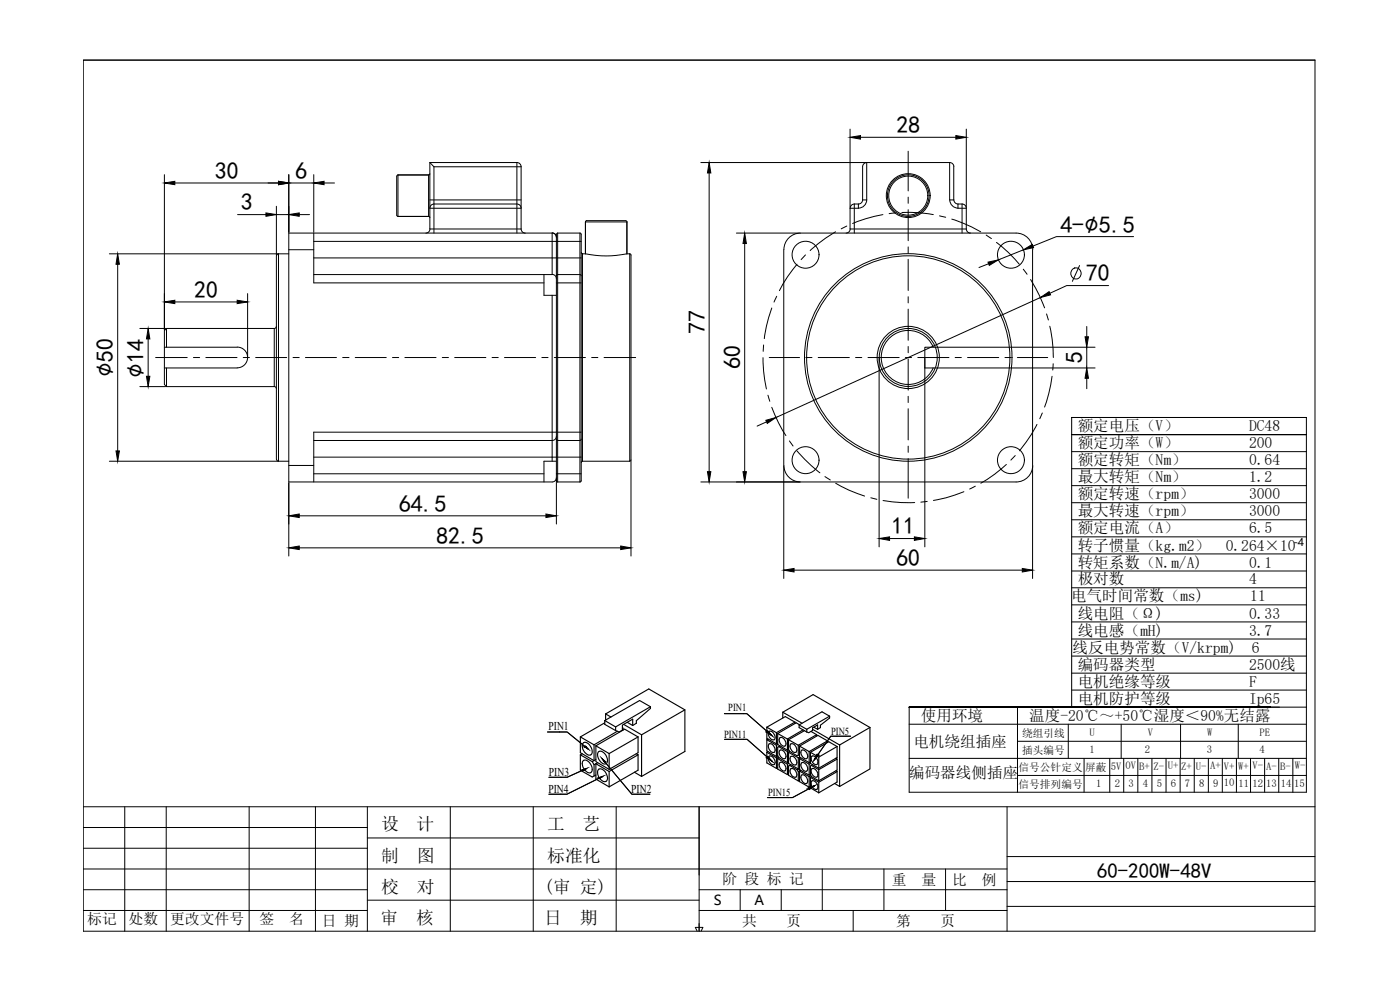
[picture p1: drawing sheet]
<svg xmlns="http://www.w3.org/2000/svg" width="420mm" height="297mm" viewBox="0 0 420 297" stroke-linecap="round" stroke-linejoin="round" font-family="sans-serif">
<!-- layer: 0 -->
<g fill="none" stroke="#000" stroke-width=".3">
<path d="M255.1 38.7v23.5M290 38.7v23.5M49.3 52.4v46.5M52.5 54.9h31.1M86.7 52.4v17.3M86.7 54.9h7.5M94.2 52.4v17.3M97.3 54.9h3.1M119.1 52.9v11.7l.4 .3M119.4 52.5v12.4M119.4 52.5h9.2v12.4h-9.2M119.5 52.5l-.4 .4"/>
<path d="M129 48.8v19.9h27.4v-18.7M129 60h27.4M129 48.8h26.1M129 52.1l-.4 .4M129 48.8l1.2 1.2M130.2 50v19.9M130.2 50h26.2M155.1 48.8v21.1M155.1 48.8a1.25 1.25 0 0 1 1.3 1.2M210.3 48.8h49.6M212.8 51.9v89.6M258.2 41.2h28.7"/>
<path d="M258.9 60a1.25 1.25 0 0 1-1.3 1.2M259.4 49l.7-.2v11.2h-1.2v-10zM260.1 60a2.48 2.48 0 0 1-2.5 2.4M260.1 48.8h24.9M285 48.8v11.2h1.2v-10M285 48.8a1.25 1.25 0 0 1 1.3 1.2M285 60a2.48 2.48 0 0 0 2.5 2.4M286.3 60a1.25 1.25 0 0 0 1.2 1.2M32.8 76.2h50.5M35.3 79.3v56M71.3 64.4h8.5M82.9 64.4h3.8"/>
<path d="M82.9 61.9v14.6M82.9 76.8v61M83 76.8l.2-.5 .4-.1v62.2l-.4-.2-.2-.4M86.7 74.9h7.5M89.8 64.4h3.1M94.2 69.9v15h69.1M94.2 72.4h71.5M94.2 77.4h71.5M128.6 64.9l.4 .4M129 68.7a1.25 1.25 0 0 1-1.2 1.2M129.5 61.5l.8-.3h24.8a1.25 1.25 0 0 1 1.3 1.3h-27.4zM156.4 68.7a1.25 1.25 0 0 0 1.2 1.2"/>
<path d="M165.7 69.9h-79v74.7h79a1.25 1.25 0 0 0 1.3-1.2M165.7 69.9v12.5h-71.5M165.7 69.9a1.25 1.25 0 0 1 1.3 1.2M167 72.4h7.4M167 77.4h7.4M167.4 69.9h6.6M167.4 69.9v74.7M167.4 69.9l-.4 .4v86.9M174 69.9v74.7M174.1 69.9l.3 .4v74l-.3 .3M174.5 75.8l.3 .3M174.8 76.2v62.2l-.3 .3"/>
<path d="M175.7 76.2v-9.6h12.4v9.6M176 66.2h11.8l.3 .4M176.1 66.2l-.4 .4M189 76.2l.4 .3v61.5l-.4 .3zM221 69.9h19M223.5 73.1v68.4M235.2 74.9v64.8M255.2 68.7a1.25 1.25 0 0 1-1.3 1.2M256.4 61.2h1.2M256.4 61.2v8.7M256.4 61.2a1.25 1.25 0 0 0-1.2 1.3M257.6 61.2v1.3h-2.5v6.2h34.9v-6.2"/>
<path d="M287.5 61.2v1.3h2.5M287.5 61.2h1.2v8.7M288.7 61.2a1.25 1.25 0 0 1 1.3 1.3M290 68.7a1.25 1.25 0 0 0 1.2 1.2M296.7 79.1l-2.9 1.2M304.9 69.9h-64.7a5 5 0 0 0-4.9 5M305 69.9a5 5 0 0 1 4.9 5M307.1 75l-7.5 3M309.9 74.9v64.8M324 79.7l-2.2 4.7M340.2 71h-23.2l-7 2.8M42 98.6h7.7"/>
<path d="M52.5 90.6h18.7M74.3 88.1v18.9M82.9 97.9l-.1 .5-.5 .2v17.4l.5 .2 .1 .4M163.3 82.4v6.2h3.7M165.7 88.6v49.8M165.7 82.3a1.25 1.25 0 0 1 1.3 1.3M167 84.9h7.4M167 82.7l.4-.3h6.6l.4 .3M312.2 89.3l-79.3 36M326.2 98v3M332.7 85.7h-12.6l-5 2.3M42 116h7.7"/>
<path d="M44.5 101.7v11.2M49.3 104.2h21.9M49.3 110.4h21.9M50 104.2v-5.6l-.7 .6v16.2l.7 .6v-5.6M71.2 104.1a3.1 3.1 0 0 1 3.1 3.2 3.1 3.1 0 0 1-3.1 3.1M263.8 107.5v56.6M277.6 107.5v56.6M280.1 104.1a8.1 8.1 0 0 0-12.5-3.3 8.1 8.1 0 0 0 0 12.9 8.1 8.1 0 0 0 12.5-3.3M280.7 104.2h-3.1v6.2h3.1M280.9 110.4h47.7M280.9 104.2h47.7M326.2 104.2v6.2"/>
<path d="M326.2 113.5v3.1M32.8 138.4h50.5M86.7 139.7h7.5M94.2 132.2h71.5M94.2 137.2h71.5M165.7 129.7h-71.5v14.9M167 138.4h-3.7v6.2M167 137.2h7.4M167 129.7h7.4M167 131.8l.4 .3M167.4 132.2h6.6M174.4 131.8l-.3 .3"/>
<path d="M189.4 138.3v28.5M230.1 126.6l-2.9 1.2M235.2 139.9v33.7M235.3 139.6a5 5 0 0 0 4.9 5h64.7M309.9 139.9v33.7M309.9 139.6a5 5 0 0 1-4.9 5M321.6 130.4h70.5M321.6 135.5h70.5M392.1 130.4h-70.5h70.5M86.7 144.9v21.9M89.8 154.8h74M94.2 142.2h69.1"/>
<path d="M167 142.2h7.4M167 144.3l.4 .3M167.4 144.6h6.6M210.3 144.6h29.7M321.6 140.6h70.5M321.6 145.7h70.5M321.6 150.8h70.5M321.6 156h70.5M89.8 164.4h96.5M238.3 171.1h68.5M267 161.6h7.4M321.6 161.1h70.5"/>
<path d="M321.6 166.2h70.5M321.6 171.3h70.5M321.6 176.4h70.5M321.6 181.5h70.5M321.6 191.7h70.5M321.6 186.6h70.5M321.6 196.8h70.5M272.9 217.3h119.2M272.9 212.2h119.2M272.9 212.2h108.4zM305.4 212.2v25.5M320.6 217.3v10.2"/>
<path d="M321.6 207.1h70.5M321.6 202h70.5M336.5 217.3v10.2M354.3 217.3v10.2M371.6 217.3v10.2M381.3 212.2h-108.4h108.4M384 212.2h-111.1v25.5h119.2v-112.4h-70.5h70.5h-70.5v86.9M272.9 227.5h119.1M305.4 222.4h86.7M305.4 232.7h86.7M325.3 227.5v10.2M333.1 227.5v10.2"/>
<path d="M337.2 227.5v10.2M341.5 227.5v10.2M345.7 227.5v10.2M349.9 227.5v10.2M354.2 227.5v10.2M358.4 227.5v10.2M362.6 227.5v10.2M366.8 227.5v10.2M371.1 227.5v10.2M375.3 227.5v10.2M379.5 227.5v10.2M383.8 227.5v10.2"/>
<path d="M388 227.5v10.2"/>
<circle cx="272.6" cy="58.7" r="6.6"/>
<circle cx="272.6" cy="58.7" r="6.2"/>
<circle cx="272.6" cy="58.7" r="5.9"/>
<circle cx="241.8" cy="76.4" r="4"/>
<circle cx="303.4" cy="76.4" r="4"/>
<circle cx="322.9" cy="82" r="1.63"/>
<circle cx="272.6" cy="107.3" r="31.1"/>
<circle cx="272.6" cy="107.3" r="30.5"/>
<circle cx="272.6" cy="107.3" r="8.7"/>
<circle cx="272.6" cy="107.3" r="9.3"/>
<circle cx="241.8" cy="138.1" r="4"/>
<circle cx="303.4" cy="138.1" r="4"/>
</g>
<g fill="none" stroke="#000" stroke-width=".3">
<path d="M25 254.5h85.3M25 248.3h85.3M25 242.1h369.6M49.9 242.1v37.3M74.8 242.1v37.3M94.7 242.1v37.3M110.3 251.4h99.5M302.2 257h92.4M25 273.2h85.3M25 267h85.3M25 260.7h277.2M110.3 270.1h99.5"/>
<path d="M209.8 277.1v2.3M209.8 273.2h92.4M209.8 267h92.4M210.4 279.4l.6-1.1h-2.3l.5 1.1M302.2 264.5h92.4M302.2 271.9h92.4"/>
</g>
<path d="M25 18h369.6M25 18h369.6v261.4h-369.6z" fill="none" stroke="#000" stroke-width=".3"/>
<g fill="none" stroke="#000" stroke-width=".3">
<path d="M37.4 242.1v37.3M110.3 242.1v37.3M135.1 242.1v37.3M160 242.1v37.3M184.9 242.1v37.3M209.8 242.1v37.3M302.2 242.1v37.3M222.1 267v6.2M234.5 267v6.2M246.8 260.7v12.5M256 273.2v6.2M265.3 260.7v12.5"/>
<path d="M283.8 260.7v12.5"/>
</g>
<g fill="none" stroke="#000" stroke-width=".3">
<path d="M272.6 45.4v11.9M272.6 59.1v1.9M239.2 79.3a39.5 39.5 0 0 0-5.3 7.9M241.7 76.5l-1.3 1.4M250.8 69.6a43.3 43.3 0 0 0-7.7 5.6M254.1 67.8l-1.7 .9M265 64.4a42.5 42.5 0 0 0-9.1 2.7M268.7 63.9l-1.9 .2M270.7 63.8a40.9 40.9 0 0 1 9.4 .6M272.6 62.9v9.3M272.6 74.1v1.8M272.6 77.8v9.4"/>
<path d="M282 64.8l1.8 .4M285.6 65.7a41.9 41.9 0 0 1 8.7 3.9M296 70.5l1.5 1.1M299.1 72.7a39.6 39.6 0 0 1 6.8 6.6M231.6 92.4l-.1 .3a39.7 39.7 0 0 0-2.1 8.9M233.1 88.9l-.8 1.7M272.6 89v1.9M272.6 92.8v9.3M307.1 80.8l1.1 1.5M309.3 83.9l.2 .3a43.4 43.4 0 0 1 4 8.2M314.1 94.2l.5 1.8M315.1 97.9a40.7 40.7 0 0 1 1 9.4"/>
<path d="M46.7 107.3h9.5M58.1 107.3h1.8M61.8 107.3h9.3M73 107.3h1.9M76.7 107.3h9.3M87.9 107.3h1.9M91.7 107.3h9.3M102.8 107.3h1.9M106.6 107.3h9.3M117.8 107.3h1.8M121.5 107.3h9.4M132.7 107.3h1.9"/>
<path d="M136.5 107.3h9.3M147.7 107.3h1.8M151.4 107.3h9.4M162.6 107.3h1.9M166.3 107.3h9.4M177.6 107.3h1.8M181.3 107.3h9.5M229 107.3a41.5 41.5 0 0 0 1 9.4M229.2 103.5l-.2 1.9M230.5 118.6l.5 1.8M230.9 107.3h9.1M241.8 107.3h1.9"/>
<path d="M245.5 107.3h9.4M256.8 107.3h1.8M260.5 107.3h9.3M271.7 107.3h1.9M272.6 104v1.8M272.6 107.7v9.4M272.6 118.9v1.9M275.4 107.3h9.4M286.7 107.3h1.8M290.4 107.3h9.3M301.6 107.3h1.9M305.3 107.3h9.1"/>
<path d="M315.7 112.9a42.4 42.4 0 0 1-2.2 9.2M316.1 109.1l-.2 1.9M231.6 122.2a42.2 42.2 0 0 0 4.3 8.5M236.9 132.3l1.1 1.5M239.2 135.3l2.3 2.5 4.6 4.1M272.6 122.6v9.4M272.6 133.9v1.8M272.6 137.6v11.9M302 139.4a41.4 41.4 0 0 1-7.6 5.6M304.7 136.7l-1.3 1.3M311.2 127.3a40.5 40.5 0 0 1-5.2 8M312.8 123.9l-.7 1.7"/>
<path d="M247.6 143l1.6 1M250.8 145a40.1 40.1 0 0 0 8.7 3.8M261.3 149.4l1.9 .4M265 150.2h.1a42.8 42.8 0 0 0 9.4 .6M278.3 150.5l-1.9 .2M289.3 147.5l-.2 .1a39.2 39.2 0 0 1-9 2.6M292.7 145.9l-1.7 .8"/>
</g>
<!-- layer: 0 -->
<g fill="#000" stroke="#000" stroke-width=".3">
<path d="M49.3 54.9l3.2-.5v1zM83.6 54.4l3.1 .5-3.1 .5zM94.2 54.9l3.1-.5v1zM212.8 48.8l.5 3.1h-1zM255.1 41.2l3.1-.5v1zM286.9 40.7l3.1 .5-3.1 .5zM35.3 76.2l.5 3.1h-1zM79.8 63.9l3.1 .5-3.1 .5zM86.7 64.4l3.1-.5v1zM223.5 69.9l.5 3.2h-1zM296.5 78.7l3.1-.7-2.7 1.6zM307.1 75l2.7-1.7 .4 1z"/>
<path d="M49.3 90.6l3.2-.5v1zM71.2 90.1l3.1 .5-3.1 .5zM312.2 89.3l2.6-1.8 .5 1zM44.5 98.6l.5 3.1h-1zM44 112.9h1l-.5 3.1zM325.6 101h1.1l-.5 3.2zM326.2 110.4l.5 3.1h-1.1zM34.8 135.3h1l-.5 3.1zM229.8 126.1l3.1-.8-2.6 1.7zM86.7 154.8l3.1-.6v1.1zM163.8 154.2l3.2 .6-3.2 .5zM212.3 141.5h1l-.5 3.1z"/>
<path d="M223 141.5h1l-.5 3.1zM86.7 164.4l3.1-.6v1.1zM186.3 163.8l3.1 .6-3.1 .5zM235.2 171.1l3.1-.5v1zM263.8 161.6l3.2-.5v1zM274.4 161.1l3.2 .5-3.2 .5zM306.8 170.6l3.1 .5-3.1 .5z"/>
</g>
<g fill="none" stroke="#000" stroke-width=".34">
<path d="M181.5 216.2v1.1l4.3 2.3 1-.5v-1.5l3.1-1.8v1.9M181.5 216.9l-7.3 4.2M181.5 216.2l3.3 1.9M181.8 214.2v1.9M181.8 214.2l12.9-7.5 10.8 6.3v12.5l-13 7.5M181.8 214.2l1.6 .9M185.3 219.4l-7 4.1M186.8 218.4l.2 .1M187 218.5v.6M187 218.5l-.2 .1M187.2 217.3l5.3 3.2v12.5M188.2 216.7l1.7 1"/>
<path d="M195.2 212l-10.4 6.1v1.1M195.2 212v.6l-4.2 3.6v.8l-1.1 .7M195.2 212l-3.2-1.8-10.5 6M205.5 213l-13 7.5M230.1 218.2l2.9 1.6M230.1 218.2v3.3l2.9 1.7M230.9 219.4a1.73 1.73 0 0 1 1.4 2.6 1.69 1.69 0 0 1-1.4-2.6zM233 219.8v3.4M234.9 213.7l9.1-5.3 17.1 9.9M234.9 213.7v1.7M234.9 213.7l5.8 3.3M238.6 216.7l-2.9-1.7-5.6 3.2"/>
<path d="M238.6 216.7l-5.6 3.1M238.6 216.7v.4M239.8 217.5v.8l2.3 1.3M239.8 217.5l2.3 1.3M240 217.5l-1.1-.6-5.5 3.2M241 219l-4.7 2.7M241.4 219.2l-4.7 2.8M242.1 218.8v.8M243.4 219.5l1.7 .9M243.9 218.8l8.1 4.7M244.2 218.2l1.2 .6M245.4 218.8v-1.3l-1.5 .9v.8l-1.2 .6-.6-.2"/>
<path d="M249 214.9l-2.3-1.3-6.9 3.9M249 214.9l-6.9 3.9M249 214.9v.5l-2.8 2.2v.7l-.8 .5M261.1 218.3v12.4l-9.1 5.3M261.1 218.3l-9.1 5.2M174.2 221.1l4.1 2.4M174.2 226.5l3.5 2M174.2 226.5v4.6l3.5 2 1.1-.6M174.2 221.1v4.7l4.1 2.4v-4.7M174.7 226.1l-.5 .4M175 228.3a1.52 1.52 0 0 1 2.3 1 1.59 1.59 0 0 1-.2 2.6 2.73 2.73 0 0 1-2.1-3.6zM175.2 222.8a2.56 2.56 0 0 1 2.3 3.5l-.2 .2a2.47 2.47 0 0 1-2.5-3z"/>
<path d="M177.7 228.5l.6 .9v3.4M178.8 223.8l4 2.3M178.8 223.8v4.7l4 2.3M178.8 227.9l-1.1 .6M179.4 228.9l-1.1 .5M179.5 231a1.56 1.56 0 0 1 2.4 1 1.56 1.56 0 0 1-.3 2.5 2.67 2.67 0 0 1-2.1-3.5zM179.5 225.6a1.56 1.56 0 0 1 2.4 1.1 1.61 1.61 0 0 1-.3 2.5 2.73 2.73 0 0 1-2.1-3.6zM182.8 231.5l-4-2.3v4.6l4 2.3M182.8 226.1v4.7M182.8 231.5v4.6M190.4 231.7l2.1 1.3M190.9 226.1l.6 .4"/>
<path d="M191.5 221.1l-4-2.3-8.7 5M191.5 221.1v4.7l-8.7 5M191.5 226.5v4.6l-8.7 5M191.5 221.1l-8.7 5M191.5 226.5l-8.7 5M230.1 225.7l2.9 1.7M230.1 222l2.9 1.6M230.1 222v3.3l2.9 1.6M230.1 225.7v3.2l2.9 1.6M230.5 221.7l-.4 .3M230.5 225.5l-.4 .2M230.9 226.9a1.73 1.73 0 0 1 1.4 2.5 1.69 1.69 0 0 1-1.4-2.5z"/>
<path d="M230.9 223.2a1.73 1.73 0 0 1 1.4 2.5 1.69 1.69 0 0 1-1.4-2.5zM233 223.6v3.3M233 227.4v3.1M233.4 227.6v3.2l2.9 1.6M233.4 220.1v3.3M233.4 223l-.4 .2M233.4 223.4l-.4 .2M233.4 223.4l2.9 1.7M233.4 226.7l-.4 .2M233.4 230.3l-.4 .2M233.4 227.6l2.9 1.7M233.4 220.1l2.9 1.6"/>
<path d="M233.6 227.1l-.6 .3M233.7 224l2.6 1.5M233.8 227.4l-.4 .2M234 225.2a1.2 1.2 0 0 1 1.7 1 .85 .85 0 0 1-.1 1.4 .85 .85 0 0 1-1.3-.5l-.4-1zM234 228.9a1.2 1.2 0 0 1 1.7 1 .85 .85 0 0 1-.1 1.4 .85 .85 0 0 1-1.3-.5l-.4-1zM234 221.4a1.2 1.2 0 0 1 1.7 1.1 .85 .85 0 0 1-.1 1.3 .85 .85 0 0 1-1.3-.5l-.4-1zM234.1 223.8l-.7 .4v2.6l.3 .5 2.6 1.5M236.3 221.7v3.4M236.3 225.5v3.3M236.3 229.3v3.1M236.7 222v2.9l.3 .6 2.2 1.3 .8-.4M236.7 225.7v3.4"/>
<path d="M236.7 229.1l2.9 1.6M236.7 224.8l-.4 .3M236.7 228.6l-.4 .2M236.7 229.1l-.4 .2M236.7 232.2l-.4 .2M236.7 225.7l2.9 1.7M236.7 222l2.9 1.6M236.8 225.2l-.5 .3M237 229.7l2.2 1.3M237 225.5l-.3 .2M237.3 230.8a1.5 1.5 0 0 1 1.6 .7 1.5 1.5 0 0 1-.2 1.7 1.89 1.89 0 0 1-1.4-2.4zM237.3 227.1a1.54 1.54 0 0 1 1.5 .5 1.54 1.54 0 0 1 .3 1.6 .93 .93 0 0 1-1 .3 .93 .93 0 0 1-.7-.9l-.3-1z"/>
<path d="M237.3 223.3a1.54 1.54 0 0 1 1.5 .5 1.54 1.54 0 0 1 .3 1.6 .93 .93 0 0 1-1 .3 .93 .93 0 0 1-.7-.8l-.3-1zM237.4 229.4l-.7 .4v2.8l2.9 1.7M239.2 231l.4 .5M239.6 223.6v3M239.6 227.4v3.3M239.6 231.5v2.8M240 230.6l-.8 .4M240 231.4l2.8 1.6M240 227.6l2.8 1.7M240 223.9l2.8 1.6M240 231.4v3.1l2.8 1.7M240 227.6v3.3l2.8 1.7"/>
<path d="M240 223.9v3.3M240 227.2l2.8 1.6M240 227.2l-.4 .2M240 230.5l-.4 .2M240 234.1l-.4 .2M240.3 231.1l-.7 .4M240.3 227.4l-.3 .2M240.3 231.1l-.3 .3M240.5 232.6a1.58 1.58 0 0 1 1.8 2.1l-.1 .2a1.2 1.2 0 0 1-1.7-1l-.2-.7zM240.5 229a1.32 1.32 0 0 1 1.9 1.3 .81 .81 0 0 1-.5 1.2 .81 .81 0 0 1-1.1-.7l-.4-.9zM240.5 225.2a1.32 1.32 0 0 1 1.9 1.4 .81 .81 0 0 1-.5 1.1 .81 .81 0 0 1-1.1-.6l-.4-1zM242.8 225.5v3.3"/>
<path d="M242.8 229.3v3.3M242.8 233v3.2M243.2 233.3l2.5 1.4M243.2 225.7l2.5 1.5M243.2 233.3v3.1l2.5 1.5M243.2 229.1l2.5 1.4M243.2 225.7v3.4M243.2 228.6l-.4 .2M243.2 229.1l-.4 .2M243.2 232.4l-.4 .2M243.2 236l-.4 .2M243.3 232.7l-.5 .3"/>
<path d="M243.5 229.7l2.2 1.2M243.6 230.7a1.61 1.61 0 0 1 1.8 2.1l-.1 .2a1.32 1.32 0 0 1-1.8-1.4zM243.6 234.4a1.61 1.61 0 0 1 1.8 2.1l-.1 .2a1.32 1.32 0 0 1-1.8-1.4zM243.6 227a1.24 1.24 0 0 1 1.7 1l.2 .3a.81 .81 0 0 1-.5 1.1 .81 .81 0 0 1-1.1-.5l-.4-1zM243.6 233l-.4 .3M243.9 229.4l-.7 .4v2.7l.3 .5 2.2 1.3M245.1 220.4l-5.5 3.2M245.1 220.4v.5M245.7 227.2v3.3M245.7 230.9v3.4M245.7 234.7v3.2M248.3 222.3l-2.8-1.7-5.5 3.3"/>
<path d="M248.3 222.3l-5.5 3.2M248.3 222.3v.5M250.5 235.1l1.5 .9M250.9 231.3l.3 .2M250.9 227.5l.3 .3M251.2 224l-2.5-1.5-5.5 3.2M251.2 224l-5.5 3.2M251.2 224v3.3l-5.5 3.2M251.2 227.8v3.3l-5.5 3.2M251.2 231.5v3.2l-5.5 3.2M251.2 227.8l-5.5 3.1M251.2 231.5l-5.5 3.2"/>
<path d="M252 223.5v12.5"/>
</g>
<path d="M164.3 219.6h5.9l6.3 5.1M217.4 214.1h6.7l7.6 6.6M176 230.6l-5.8 2.6h-5.5M180.7 227.7l8.9 10.6h5.4M180.9 233l-10.7 5.3h-5.5M217.4 221.8h6.8l7.5 6.6M244.4 235.8l-6.6 3.5h-7.5M255.3 220.9h-6l-4.9 7.1" fill="none" stroke="#000" stroke-width=".3"/>
<g fill="#000" stroke="#000" stroke-width=".3">
<path d="M230.4 219.3l.3 .3h-.6zM230.1 219.6l1.6 1.1-1-1.1z"/>
<path d="M230.4 219.3l.3 .3h-.6zM230.1 219.6l1.6 1.1-1-1.1z"/>
<path d="M175.7 223.9l.2 .2h-.5zM175.4 224.1l1.1 .6-.6-.6z"/>
<path d="M175.7 223.9l.2 .2h-.5zM175.4 224.1l1.1 .6-.6-.6z"/>
<path d="M174.9 231l1.1-.4-.6 .4zM174.9 231l.1 .2 .4-.2z"/>
<path d="M174.9 231l1.1-.4-.6 .4zM174.9 231l.1 .2 .4-.2z"/>
<path d="M180.7 227.7l.9 .8h-.3zM181.3 228.5l.1 .2 .2-.2z"/>
<path d="M180.7 227.7l.9 .8h-.3zM181.3 228.5l.1 .2 .2-.2z"/>
<path d="M179.8 233.3l1.1-.3-.6 .3zM179.8 233.3l.1 .3 .4-.3z"/>
<path d="M179.8 233.3l1.1-.3-.6 .3zM179.8 233.3l.1 .3 .4-.3z"/>
<path d="M230.4 227l.3 .3h-.6zM230.1 227.3l1.6 1.1-1-1.1z"/>
<path d="M230.4 227l.3 .3h-.6zM230.1 227.3l1.6 1.1-1-1.1z"/>
<path d="M242.7 236.4l1.7-.6-.9 .6zM242.7 236.4l.2 .5 .6-.5z"/>
<path d="M242.7 236.4l1.7-.6-.9 .6zM242.7 236.4l.2 .5 .6-.5z"/>
<path d="M245.3 226.3l.3 .3h-.5zM245.1 226.6l-.7 1.4 1.2-1.4z"/>
<path d="M245.3 226.3l.3 .3h-.5zM245.1 226.6l-.7 1.4 1.2-1.4z"/>
</g>
<!-- layer: 02___PRT_ALL_AXES -->
<g fill="none" stroke="#000" stroke-width=".3">
<path d="M119.4 52.5h9.2M83.6 76.2h3.1M119.4 64.9h9.2M165.7 72.4h1.3M165.7 77.4h1.3M165.7 69.9a1.25 1.25 0 0 1 1.3 1.2M174.8 76.2h.9M175.7 76.2a30.8 30.8 0 0 0 12.4 0M175.7 66.6v9.6M188.1 76.2h.9M188.1 66.6v9.6M50 98.6h32.3"/>
<path d="M50 116h32.3M83.6 138.4h3.1M165.7 129.7h1.3M165.7 137.2h1.3M167 130.9a1.25 1.25 0 0 1-1.3 1.3M174.8 138.4h14.2"/>
</g>
<g font-size="7.7">
<text x="34" y="113.2" transform="rotate(-90 34 113.2)">∅50</text>
<text x="43.2" y="113.3" transform="rotate(-90 43.2 113.3)">∅14</text>
</g>
<g font-size="7.2">
<text x="269" y="40">28</text>
<text x="64.4" y="53.6">30</text>
<text x="88.6" y="53.7">6</text>
<text x="72.3" y="63.1">3</text>
<text x="318.2" y="69.8">4-∅5.5</text>
<text x="58.3" y="89.3">20</text>
<text x="325.9" y="84.4">70</text>
<text x="211.6" y="100.3" transform="rotate(-90 211.6 100.3)">77</text>
<text x="222.2" y="110.8" transform="rotate(-90 222.2 110.8)">60</text>
<text x="324.9" y="108.9" transform="rotate(-90 324.9 108.9)">5</text>
<text x="119.7" y="153.5">64.5</text>
<text x="267.5" y="160.4">11</text>
<text x="131" y="163.1">82.5</text>
<text x="269" y="169.8">60</text>
</g>
<text font-size="6.3" x="329.2" y="263.4">60-200W-48V</text>
<g font-size="5.3">
<text x="114.4" y="249">设</text>
<text x="125" y="249">计</text>
<text x="164.2" y="249.1">工</text>
<text x="174.9" y="249.1">艺</text>
<text x="114.4" y="258.5">制</text>
<text x="125.1" y="258.5">图</text>
<text x="164.2" y="258.5">标准化</text>
<text x="114.4" y="267.8">校</text>
<text x="125.1" y="267.8">对</text>
<text x="163.3" y="267.8">(审 定)</text>
<text x="114.2" y="277.2">审</text>
<text x="124.9" y="277.2">核</text>
<text x="163.3" y="277.1">日</text>
<text x="174" y="277.1">期</text>
</g>
<g font-size="4.7">
<text x="323.4" y="129.3">额定电压（V）</text>
<text x="374.9" y="129.3">DC48</text>
<text x="323.4" y="134.5">额定功率（W）</text>
<text x="374.9" y="134.5">200</text>
<text x="323.4" y="139.6">额定转矩（Nm）</text>
<text x="374.9" y="139.6">0.64</text>
<text x="323.4" y="144.7">最大转矩（Nm）</text>
<text x="323.4" y="149.8">额定转速（rpm）</text>
<text x="374.9" y="144.7">1.2</text>
<text x="374.9" y="149.8">3000</text>
<text x="323.4" y="154.9">最大转速（rpm）</text>
<text x="374.9" y="154.9">3000</text>
<text x="323.4" y="160">额定电流（A）</text>
<text x="374.9" y="160">6.5</text>
<text x="323.4" y="165.2">转子惯量（kg.m2）</text>
<text x="367.8" y="165.2">0.264×10</text>
<text x="323.4" y="170.3">转矩系数（N.m/A)</text>
<text x="374.9" y="170.3">0.1</text>
<text x="323.4" y="175.3">极对数</text>
<text x="374.9" y="175.3">4</text>
<text x="321.5" y="180.5">电气时间常数（ms)</text>
<text x="323.4" y="185.6">线电阻（Ω)</text>
<text x="374.9" y="185.6">0.33</text>
<text x="375.2" y="180.5">11</text>
<text x="323.4" y="190.7">线电感（mH)</text>
<text x="374.9" y="190.7">3.7</text>
<text x="321.9" y="195.8">线反电势常数（V/krpm)</text>
<text x="375.7" y="195.8">6</text>
<text x="323.4" y="201">编码器类型</text>
<text x="374.9" y="201">2500线</text>
<text x="323.4" y="206">电机绝缘等级</text>
<text x="374.9" y="206">F</text>
<text x="323.4" y="211.2">电机防护等级</text>
<text x="374.9" y="211.2">Ip65</text>
<text x="276.4" y="216.4">使用环境</text>
<text x="308.9" y="216.5">温度-20℃～+50℃湿度＜90%无结露</text>
<text x="274.1" y="224.1">电机绕组插座</text>
<text x="272.9" y="233.3">编码器线侧插座</text>
</g>
<g font-size="4.5">
<text x="216.8" y="265.3">阶 段 标 记</text>
<text x="267.7" y="265.6">重</text>
<text x="276.6" y="265.6">量</text>
<text x="285.7" y="265.6">比</text>
<text x="294.6" y="265.6">例</text>
<text x="26.2" y="277.3">标记</text>
<text x="38.6" y="277.3">处数</text>
<text x="51.1" y="277.3">更改文件号</text>
<text x="77.9" y="277.3">签</text>
<text x="86.8" y="277.3">名</text>
<text x="96.6" y="277.7">日 期</text>
<text x="222.7" y="277.8">共</text>
<text x="236.1" y="277.8">页</text>
<text x="268.9" y="277.8">第</text>
<text x="282.3" y="277.8">页</text>
</g>
<g font-size="4.1">
<text x="214.3" y="271.5">S</text>
<text x="226.5" y="271.5">A</text>
</g>
<g font-size="3.6">
<text x="164.6" y="219.2">PIN1</text>
<text x="164.7" y="232.8">PIN3</text>
<text x="164.6" y="237.9">PIN4</text>
<text x="189.5" y="237.9">PIN2</text>
</g>
<g font-size="3.2">
<text x="388.2" y="163.7">-4</text>
<text x="218.6" y="213.4">PIN1</text>
<text x="217.3" y="221.4">PIN11</text>
<text x="249.4" y="220.4">PIN5</text>
<text x="306.8" y="221.2">绕组引线</text>
<text x="327" y="220.8">U</text>
<text x="344.5" y="220.8">V</text>
<text x="362.3" y="220.8">W</text>
<text x="378" y="220.8">PE</text>
<text x="306.8" y="226.3">插头编号</text>
<text x="327" y="225.9">1</text>
<text x="343.6" y="225.9">2</text>
<text x="362.2" y="225.9">3</text>
<text x="378" y="225.9">4</text>
<text x="305.7" y="231.4">信号公针定义</text>
<text x="325.7" y="231.4">屏蔽</text>
<text x="333.4" y="230.9">5V</text>
<text x="337.7" y="230.8">0V</text>
<text x="341.9" y="230.9">B+</text>
<text x="346.1" y="230.9">Z-</text>
<text x="350.5" y="230.8">U+</text>
<text x="354.5" y="230.9">Z+ U-</text>
<text x="363.2" y="230.8">A+</text>
<text x="367.3" y="230.9">V+</text>
<text x="371.6" y="230.9">W+</text>
<text x="375.8" y="230.8">V-</text>
<text x="380" y="230.9">A-</text>
<text x="384.2" y="230.9">B-</text>
<text x="388.6" y="230.8">W-</text>
<text x="230.5" y="238.7">PIN15</text>
<text x="305.7" y="236.4">信号排列编号</text>
<text x="329" y="236.1">1</text>
<text x="334.5" y="236.1">2</text>
<text x="338.7" y="236.1">3</text>
<text x="343" y="236.1">4</text>
<text x="347.1" y="236.1">5</text>
<text x="351.4" y="236.1">6</text>
<text x="355.6" y="236.1">7</text>
<text x="359.8" y="236.1">8</text>
<text x="364.1" y="236.1">9</text>
<text x="367.3" y="236">10</text>
<text x="371.7" y="236.1">11</text>
<text x="375.9" y="236">12 13 14 15</text>
</g>
</svg>
